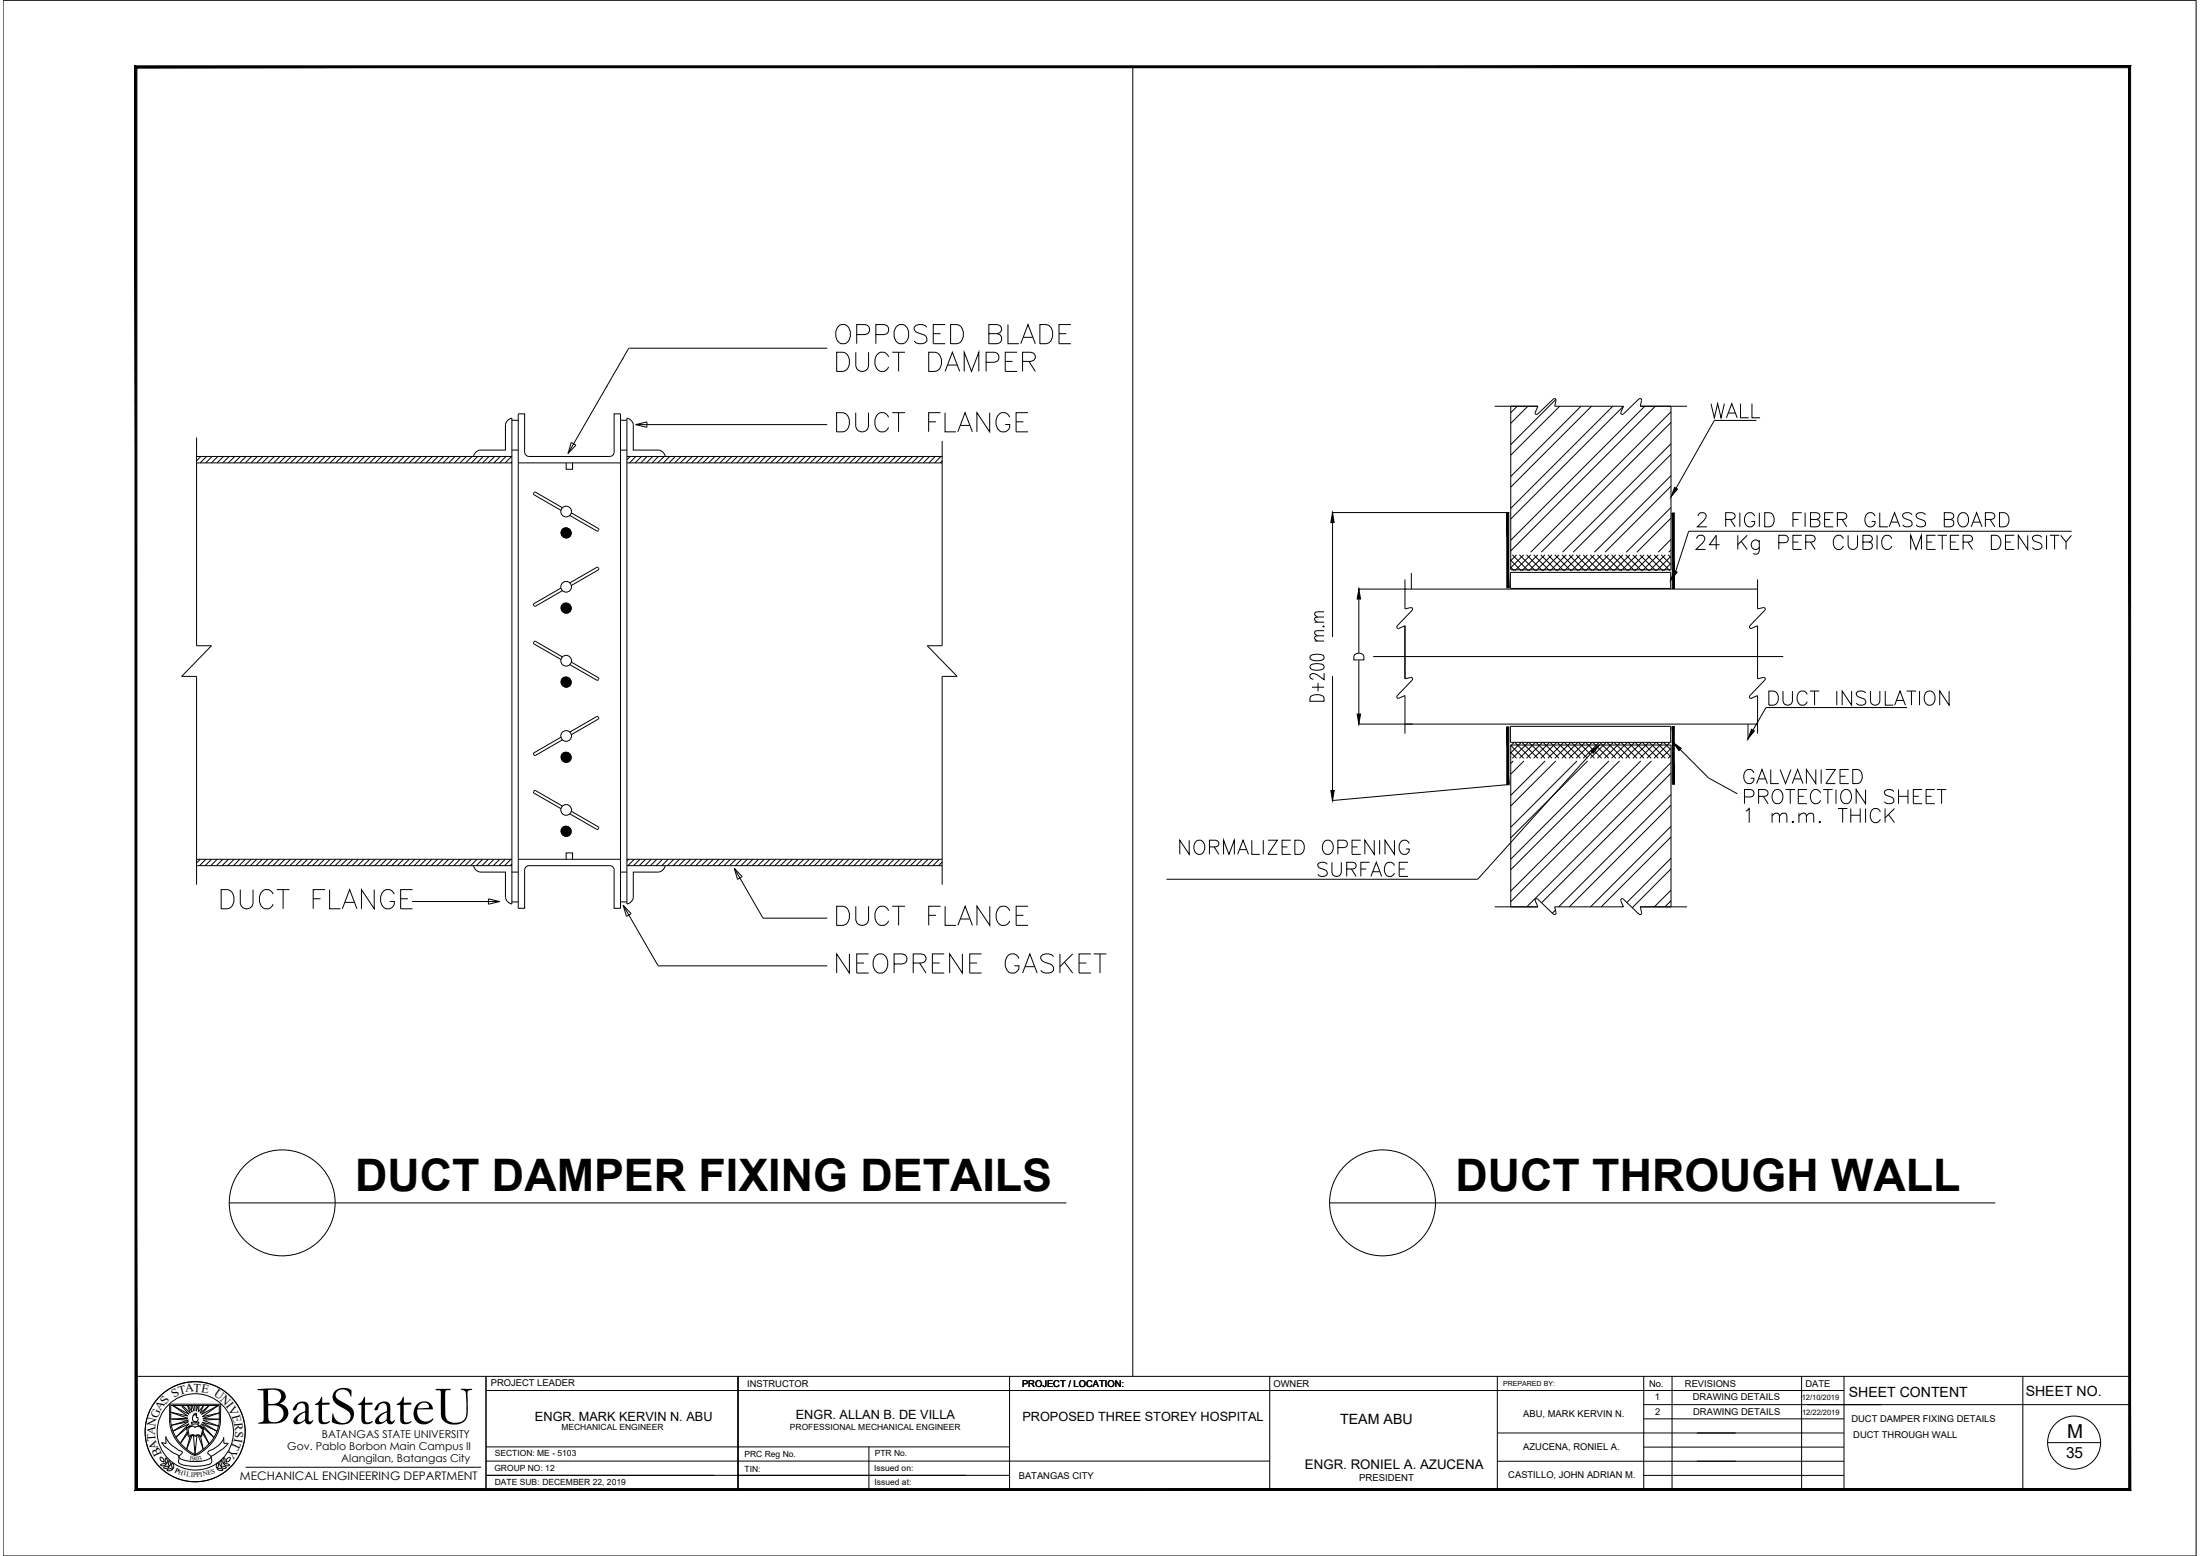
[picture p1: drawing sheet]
<svg xmlns="http://www.w3.org/2000/svg" width="420mm" height="297mm" viewBox="0 0 420 297" stroke-linecap="round" stroke-linejoin="round" font-family="sans-serif">
<!-- layer: .1 -->
<path d="M.6 .1h418.8" fill="none" stroke="#000" stroke-width=".19"/>
<!-- layer: 0 -->
<g fill="none" stroke="#000" stroke-width=".19">
<path d="M216.3 12.7v250M97.8 79.8v92.8M97.8 79.8a1.56 1.56 0 0 0-1.3 1.2v4.9h-4.8M116 73.8l-.2 .1M119 68.5l-.1 .1M158 66.5h-37.9l-11.6 20.1M288.5 77.6v31.2h30.6v-31.2M289.8 77.6l-1.3 1.2M291.8 77.6l-3.3 3.2M296.7 76.2l-3 2.8a.3 .3 0 0 1-.4 .1 .3 .3 0 0 1-.1-.3l.5-1.2h-8.2M296.7 76.2l.3-.1 .2 .2-.3 1.3h13.1M297.1 76.2l-8.6 8.7"/>
<path d="M297.9 77.6l-9.4 9.3M301.9 77.6l-13.4 13.4M304 77.6l-15.5 15.4M308 77.6l-19.5 19.4M310 77.6l-.5 1.2a.3 .3 0 0 0 .2 .3 .3 .3 0 0 0 .3-.1l3.2-2.9h.2l.1 .4-.2 1.1h8.9M310 77.6l-21.5 21.5M314.1 77.6l-25.6 25.5M316.1 77.6l-27.6 27.6M319.1 78.6l-26.8 26.8M37.5 88.4h60.3M37.5 87.1h60.3M37.5 83.5v39.8h2.9l-5.7 5.8h2.8v39.8"/>
<path d="M38.4 87.1l-.9 .9M39.4 87.1l-1.2 1.3M40.5 87.1l-1.2 1.3M41.6 87.1l-1.2 1.3M42.7 87.1l-1.2 1.3M43.8 87.1l-1.3 1.3M44.8 87.1l-1.2 1.3M45.9 87.1l-1.2 1.3M47 87.1l-1.2 1.3M48.1 87.1l-1.2 1.3M49.1 87.1l-1.2 1.3M50.2 87.1l-1.2 1.3"/>
<path d="M51.3 87.1l-1.2 1.3M52.4 87.1l-1.2 1.3M53.5 87.1l-1.3 1.3M54.5 87.1l-1.2 1.3M55.6 87.1l-1.2 1.3M56.7 87.1l-1.2 1.3M57.8 87.1l-1.2 1.3M58.9 87.1l-1.3 1.3M59.9 87.1l-1.2 1.3M61 87.1l-1.2 1.3M62.1 87.1l-1.2 1.3M63.2 87.1l-1.2 1.3"/>
<path d="M64.3 87.1l-1.3 1.3M65.3 87.1l-1.2 1.3M66.4 87.1l-1.2 1.3M67.5 87.1l-1.2 1.3M68.6 87.1l-1.2 1.3M69.6 87.1l-1.2 1.3M70.7 87.1l-1.2 1.3M71.8 87.1l-1.2 1.3M72.9 87.1l-1.2 1.3M74 87.1l-1.3 1.3M75 87.1l-1.2 1.3M76.1 87.1l-1.2 1.3"/>
<path d="M77.2 87.1l-1.2 1.3M78.3 87.1l-1.2 1.3M79.4 87.1l-1.3 1.3M80.4 87.1l-1.2 1.3M81.5 87.1l-1.2 1.3M82.6 87.1l-1.2 1.3M83.7 87.1l-1.2 1.3M84.8 87.1l-1.3 1.3M85.8 87.1l-1.2 1.3M86.9 87.1l-1.2 1.3M88 87.1l-1.2 1.3M89.1 87.1l-1.2 1.3"/>
<path d="M90.1 87.1l-1.2 1.3M91.2 87.1l-1.2 1.3M91.7 85.9a1.56 1.56 0 0 0-1.3 1.2M92.3 87.1l-1.2 1.3M93.4 87.1l-1.2 1.3M94.5 87.1l-1.3 1.3M95.5 87.1l-1.2 1.3M96.6 87.1l-1.2 1.3M97.7 87.1l-1.2 1.3M97.8 88.2l-.2 .2M97.8 80.2h1.2M97.8 85.9h1.2"/>
<path d="M99 88.4h19.5M100.2 86.3v-7.3h-1.2v94.4h1.2v-7.3M100.2 86.3a.81 .81 0 0 0 .8 .8h15.5M101.9 94.2l.1 .2 5.1 3M101.9 94.2l.2-.3 .2 .1 5.1 2.9M108.1 88.4v1.2h1.2v-1.2M108.8 98.4l5.2 3 .3-.1M109.1 97.9l5.2 3v.2M109.1 84.5l.9 .5-1.5 1.6zM116.5 87.1a.81 .81 0 0 0 .8-.8v-7.3h1.2v94.4h-1.2v-7.3a.81 .81 0 0 0-.8-.8M118.5 80.2h1.2M118.5 85.9h1.2"/>
<path d="M119.7 88.4h60.2M119.7 87.1h60.2M120.4 87.1l-.7 .7M121.4 81.1h36.6M121.4 81.1l2.1-.6v1.1zM121.4 87.1l-1.2 1.3M122.5 87.1l-1.2 1.3M123.6 87.1l-1.2 1.3M124.7 87.1l-1.2 1.3M125.8 87.1l-1.3 1.3M125.8 85.9h-4.9l.1-4.9a1.56 1.56 0 0 0-1.3-1.2v92.8a1.56 1.56 0 0 0 1.3-1.2l-.1-4.9h4.9a1.59 1.59 0 0 0 1.3-1.2M125.8 85.9a1.56 1.56 0 0 1 1.3 1.2"/>
<path d="M126.8 87.1l-1.2 1.3M127.9 87.1l-1.2 1.3M129 87.1l-1.2 1.3M130.1 87.1l-1.3 1.3M131.1 87.1l-1.2 1.3M132.2 87.1l-1.2 1.3M133.3 87.1l-1.2 1.3M134.4 87.1l-1.2 1.3M135.5 87.1l-1.3 1.3M136.5 87.1l-1.2 1.3M137.6 87.1l-1.2 1.3M138.7 87.1l-1.2 1.3"/>
<path d="M139.8 87.1l-1.2 1.3M140.9 87.1l-1.3 1.3M141.9 87.1l-1.2 1.3M143 87.1l-1.2 1.3M144.1 87.1l-1.2 1.3M145.2 87.1l-1.2 1.3M146.3 87.1l-1.3 1.3M147.3 87.1l-1.2 1.3M148.4 87.1l-1.2 1.3M149.5 87.1l-1.2 1.3M150.6 87.1l-1.3 1.3M151.6 87.1l-1.2 1.3"/>
<path d="M152.7 87.1l-1.2 1.3M153.8 87.1l-1.2 1.3M154.9 87.1l-1.2 1.3M156 87.1l-1.3 1.3M157 87.1l-1.2 1.3M158.1 87.1l-1.2 1.3M159.2 87.1l-1.2 1.3M160.3 87.1l-1.2 1.3M161.4 87.1l-1.3 1.3M162.4 87.1l-1.2 1.3M163.5 87.1l-1.2 1.3M164.6 87.1l-1.2 1.3"/>
<path d="M165.7 87.1l-1.3 1.3M166.8 87.1l-1.3 1.3M167.8 87.1l-1.2 1.3M168.9 87.1l-1.2 1.3M170 87.1l-1.2 1.3M171.1 87.1l-1.3 1.3M172.1 87.1l-1.2 1.3M173.2 87.1l-1.2 1.3M174.3 87.1l-1.2 1.3M175.4 87.1l-1.2 1.3M176.5 87.1l-1.3 1.3M177.5 87.1l-1.2 1.3"/>
<path d="M178.6 87.1l-1.2 1.3M179.7 87.1l-1.2 1.3M179.9 84.2v39.1h-2.8l5.7 5.8h-2.9v39.8M179.9 88l-.3 .4M254.3 97.8h33.6M254.5 97.8h.1M254.5 99.8v21.8M288 97.8h.1M319.1 84.7l-20.7 20.7M319.1 90.8l-14.6 14.6M319.1 96.9l-8.5 8.5M319.1 80.6l-24.7 24.8"/>
<path d="M319.1 86.7l-18.6 18.7M319.1 92.8l-12.6 12.6M319.1 98.9l-6.5 6.5M327.4 80.3l-7.3 12.9M107.1 112.3l-5.1 2.9-.1 .3 .2 .2h.2l5.1-2.9M107.2 102.1l1.3-1.3-1.3 1.3M107.3 102.3l1.3-1.4-1.3 1.4M107.3 116.7l1.5-1.4-1.4 1.5M107.5 100.9l-.2 .2M107.6 115.2l-.4 .4M107.7 100.8l-.5 .5M107.7 115.1l-.5 .6"/>
<path d="M107.8 100.8l-.7 .6M107.9 115.1l-.8 .7M107.9 100.7l-.8 .8M107.9 115.1l-.8 .8M108 100.7l-.9 .9M108 115.1l-.9 .9M108.1 100.7l-1 1M108.1 115.1l-1 1M108.2 100.7l-1.1 1.1M108.2 115.1l-1.1 1M108.2 115.1l-1.1 1.1M108.3 100.7l-1.2 1.2"/>
<path d="M108.3 100.7l-1.2 1.3M108.4 115.1l-1.3 1.2M108.4 100.7l-1.3 1.3M108.4 115.1l-1.3 1.3M108.5 115.1l-1.3 1.3M108.5 115.2l-1.3 1.3M108.6 100.8l-1.4 1.4M108.6 115.2l-1.4 1.3M108.6 115.2l-1.4 1.4M108.7 115.2l-1.4 1.4M108.7 115.3l-1.4 1.4M108.7 100.9l-1.4 1.4"/>
<path d="M108.8 101l-1.5 1.4M108.8 101l-1.4 1.4M108.8 115.4l-1.4 1.4M108.8 101l-1.4 1.5M108.9 115.4l-1.5 1.4M108.9 101.1l-1.4 1.4 1.4-1.4M108.9 115.4l-1.4 1.5M108.9 115.5l-1.4 1.4M108.9 101.1l-1.4 1.5M109 115.5l-1.5 1.4M109 101.2l-1.4 1.4M109 115.6l-1.4 1.4"/>
<path d="M109 102.2l-.4 .4M109 101.3l-1.3 1.3M109 115.7l-1.3 1.3M109.1 101.3l-1.4 1.4M109.1 116.5l-.6 .5M109.1 115.7l-1.4 1.3M109.1 101.4l-1.3 1.3M109.1 102.1l-.6 .6M109.1 115.7l-1.3 1.3M109.1 115.8l-1.3 1.3M109.1 116.4l-.7 .7M109.1 101.5l-1.2 1.2"/>
<path d="M109.1 102l-.7 .7M109.1 115.9l-1.2 1.2M109.1 116.3l-.8 .8M109.1 101.6l-1.1 1.1M109.1 101.9l-.8 .8M109.1 115.9l-1.1 1.2M109.1 116.2l-.9 .9M109.1 101.7l-1 1.1M109.1 101.8l-.9 1M109.1 116l-1.1 1.1M109.1 116.1l-1 1M109.1 116.1l-.9 1"/>
<path d="M114.3 108.5l-.2-.2h-.1l-5.2 3M114.3 101.2l-.1 .1M114.3 108.5v.3l-5.2 3M259.4 112.5h8.9M259.5 112.5h.1M259.5 114.4v10.2M268.3 112.5h.1M268.3 110.6v5.6l1.1-.2 .3 .1 .1 .2-3 3.2a.31 .31 0 0 0 0 .3 .31 .31 0 0 0 .3 .2l1.2-.5v10.1l1.1-.3 .3 .2 .1 .2-3 3.1a.31 .31 0 0 0 0 .3 .31 .31 0 0 0 .3 .2l1.2-.5v7.3M268.3 112.5h67.4M269.5 109.4v3.1M288.5 106.9l2 2.1M288.5 108.2l.7 .8"/>
<path d="M288.5 109.3h30.6v3h-30.6zM288.8 105.9l3.1 3.1M289.6 105.9l-1.1 1.2M290.2 105.9l3.1 3.1M291 105.9l-2.5 2.6M291.5 105.9l3.1 3.1M292.3 105.9l-3 3.1M292.9 105.9l3.1 3.1M293.7 105.9l-3.1 3.1M294.2 105.9l3.1 3.1M295.1 105.9l-3.1 3.1M295.6 105.9l3.1 3.1"/>
<path d="M296.4 105.9l-3.1 3.1M296.9 105.9l3.1 3.1M297.8 105.9l-3.1 3.1M298.3 105.9l3.1 3.1M299.1 105.9l-3.1 3.1M299.7 105.9l3 3.1M300.5 105.9l-3.1 3.1M301 105.9l3.1 3.1M301.8 105.9l-3 3.1M302.4 105.9l3 3.1M303.2 105.9l-3.1 3.1M303.7 105.9l3.1 3.1"/>
<path d="M304.5 105.9l-3 3.1M305.1 105.9l3 3.1M305.9 105.9l-3.1 3.1M306.4 105.9l3.1 3.1M307.2 105.9l-3 3.1M307.8 105.9l3 3.1M308.6 105.9l-3.1 3.1M309.1 105.9l3.1 3.1M309.9 105.9l-3 3.1M310.5 105.9l3 3.1M311.3 105.9l-3.1 3.1M311.8 105.9l3.1 3.1"/>
<path d="M312.6 105.9l-3 3.1M313.2 105.9l3.1 3.1M314 105.9l-3.1 3.1M314.5 105.9l3.1 3.1M315.3 105.9l-3 3.1M315.9 105.9l3 3.1M316.7 105.9l-3.1 3.1M317.2 105.9l1.9 1.8M318.1 105.9l-3.1 3.1M318.6 105.9l.5 .5M319.1 106.3l-2.8 2.7M319.1 107.6l-1.4 1.4"/>
<path d="M319.1 109h-.1M319.1 103l-2.4 2.4M319.1 105l-.4 .4M335.7 110.6v5.6l1.1-.2 .3 .1v.2l-2.9 3.2a.3 .3 0 0 0-.1 .3 .3 .3 0 0 0 .3 .2l1.3-.5v10.1M395.6 101.4h-73.1l-2.5 7.7M107.4 125.4l-5.3-3a.32 .32 0 0 0-.1 .5l5.1 3M107.5 129.4l-.2 .2M107.7 129.3l-.5 .5M107.8 129.2l-.7 .7M107.9 129.2l-.8 .8M108 129.2l-.9 .9M108.1 129.2l-1 1"/>
<path d="M108.2 129.2l-1.1 1M108.2 129.2l-1.1 1.1M108.3 129.2l-1.2 1.2M108.4 129.2l-1.3 1.3M108.5 129.3l-1.3 1.2M108.5 129.3l-1.3 1.3M108.6 129.3l-1.4 1.3M108.6 129.3l-1.4 1.4M108.6 129.3l-1.3 1.4M108.7 129.4l-1.4 1.4M108.8 129.4l-1.5 1.5M108.8 126.9l5.2 2.9 .1 .1 .2-.3"/>
<path d="M108.8 129.5l-1.4 1.4M108.9 129.5l-1.4 1.5M108.9 129.6l-1.4 1.4M109 129.7l-1.4 1.4M109 130.7l-.4 .4M109 129.8l-1.3 1.3M109.1 129.8l-1.4 1.3M109.1 129.9l-1.3 1.3M109.1 130.6l-.6 .6M109.1 126.4l5.2 2.9v.3M109.1 130l-1.2 1.2M109.1 130.5l-.7 .7"/>
<path d="M109.1 130.1l-1.1 1.1M109.1 130.4l-.8 .8M109.1 130.2l-1 1M109.1 130.3l-.9 .9M114.2 136.9l.1 .1M114.3 136.9l-.3-.1-5.2 3M114.3 137v.3l-5.2 3M254.5 129v21.9M259.4 138.2h76.3M259.5 126v10.3M262.2 125.3h78.4M269.5 138.2h.1"/>
<path d="M288.5 138.7h30.6v3h-30.6zM333.8 138.2v3.1M335.7 132.8v7.3M337 129.8l-2.8 3a.3 .3 0 0 0-.1 .3 .3 .3 0 0 0 .3 .2M364.2 135.1h-26.9l-2.5 4.3M107.1 140.7l-5.1 3-.1 .3 .2 .2h.2l5.1-3M107.3 159.2l1.3-1.4-1.3 1.5M107.4 153.9l-5.3-3a.32 .32 0 0 0-.1 .5l5.1 3M107.5 157.9l-.2 .2M107.6 143.7l-.4 .4M107.7 157.8l-.5 .5M107.8 143.6l-.6 .6"/>
<path d="M107.8 157.7l-.7 .7M107.9 143.6l-.8 .7M107.9 157.7l-.8 .8M107.9 143.6l-.8 .8M108 157.7l-.9 .9M108 143.5l-.9 1M108.1 157.7l-1 1M108.1 143.5l-1 1.1M108.2 157.7l-1.1 1M108.2 143.5l-1.1 1.1M108.2 157.7l-1.1 1.1M108.2 143.6l-1.1 1.1"/>
<path d="M108.3 157.7l-1.2 1.2M108.3 143.6l-1.2 1.2M108.4 143.6l-1.3 1.2M108.4 157.7l-1.3 1.3M108.4 143.6l-1.3 1.3M108.5 157.7l-1.3 1.3M108.5 143.6l-1.3 1.3M108.5 157.8l-1.3 1.3M108.5 143.6l-1.3 1.4M108.6 157.8l-1.4 1.3M108.6 143.7l-1.4 1.3M108.6 157.8l-1.4 1.4"/>
<path d="M108.6 143.7l-1.4 1.4M108.7 143.7l-1.4 1.4M108.7 143.7l-1.4 1.5M108.7 157.9l-1.4 1.4 1.5-1.4M108.8 143.8l-1.5 1.4M108.8 143.8l-1.4 1.4M108.8 155.4l5.2 2.9h.3M108.8 158l-1.4 1.4M108.8 143.8l-1.4 1.5M108.9 143.9l-1.5 1.4M108.9 158l-1.4 1.5 1.4-1.4M108.9 143.9l-1.4 1.4"/>
<path d="M108.9 144l-1.4 1.4M108.9 145.2l-.2 .2M108.9 158.1l-1.4 1.4M109 144l-1.5 1.4M109 158.1l-1.4 1.5M109 144l-1.4 1.4M109 159.2l-.4 .4M109 158.2l-1.4 1.4M109 144.1l-1.4 1.4M109 158.2l-1.3 1.4M109 144.1l-1.3 1.4M109 145l-.5 .5"/>
<path d="M109.1 158.3l-1.4 1.3M109.1 144.2l-1.4 1.3M109.1 158.3l-1.3 1.3M109.1 159.1l-.6 .5M109.1 144.2l-1.3 1.3M109.1 144.9l-.7 .6M109.1 158.4l-1.3 1.3M109.1 154.9l5.1 2.9M109.1 158.5l-1.2 1.2M109.1 159l-.7 .7M109.1 144.3l-1.2 1.3M109.1 144.8l-.8 .8"/>
<path d="M109.1 144.4l-1.1 1.2M109.1 144.7l-.9 .9M109.1 158.6l-1.1 1.1M109.1 158.9l-.8 .8M109.1 144.5l-1.1 1.1M109.1 144.5l-1 1.1M109.1 144.6l-.9 1M109.1 158.6l-1 1.1M109.1 158.7l-1 1M109.1 158.8l-.9 .9M114.3 157.8v.3M114.3 158.1l-.1 .1"/>
<path d="M287.9 149.8l-33.6 3M288 149.8h.1M288.5 142.2l2.5 2.6M288.5 143.6l1.1 1.2M289 145.3l-.5 .5M289.2 141.7l-.7 .7M289.3 141.7l3 3.1M290.5 141.7l-2 2.1M290.6 141.7l3.1 3.1M291 145.3l-2.5 2.5M291.9 141.7l-3.1 3.1M292 141.7l3.1 3.1"/>
<path d="M293.3 141.7l-3.1 3.1M293.3 141.7l3.1 3.1M294.6 141.7l-3.1 3.1M294.7 141.7l3.1 3.1M295.1 145.3l-6.6 6.5M296 141.7l-3.1 3.1M296 141.7l3.1 3.1M297.1 145.3l-8.6 8.6M297.3 141.7l-3.1 3.1M297.4 141.7l3.1 3.1M298.7 141.7l-3.1 3.1M298.8 141.7l3 3.1"/>
<path d="M300 141.7l-3.1 3.1M300.1 141.7l3.1 3.1M301.2 145.3l-12.7 12.6M301.4 141.7l-3.1 3.1M301.5 141.7l3 3.1M302.7 141.7l-3 3.1M302.8 141.7l3.1 3.1M303.2 145.3l-14.7 14.7M304 143.6l-21.8 24.2h-59.4M304.1 141.7l-3.1 3.1M304.2 141.7l3 3.1M305.4 141.7l-3 3.1"/>
<path d="M305.5 141.7l3.1 3.1M306.8 141.7l-3.1 3.1M306.9 141.7l3 3.1M307.3 145.3l-18.8 18.7M308.1 141.7l-3 3.1M308.2 141.7l3.1 3.1M309.3 145.3l-20.8 20.7M309.5 141.7l-3.1 3.1M309.6 141.7l3 3.1M310.8 141.7l-3 3.1M310.9 141.7l3.1 3.1M312.2 141.7l-3.1 3.1"/>
<path d="M312.3 141.7l3 3.1M313.4 145.3l-24.9 24.8M313.5 141.7l-3 3.1M313.6 141.7l3.1 3.1M314.9 141.7l-3.1 3.1M315 141.7l3.1 3.1M315.4 145.3l-26.9 26.8M316.3 141.7l-3.1 3.1M316.3 141.7l2.8 2.7M317.6 141.7l-3.1 3.1M317.7 141.7l1.4 1.4M318.9 141.7l-3 3.1"/>
<path d="M319 141.7h.1M319.1 142.9l-1.9 1.9M319.1 144.3l-.5 .5M319.1 145.6l-27.5 27.5M319.1 151.7l-21.4 21.4M319.1 157.8l-15.3 15.3M319.1 147.6l-24.7 24.7M319.1 153.7l-19.4 19.4M319.1 159.8l-13.3 13.3M320.9 143.1l5.4 5.4 5.5 3M37.5 165.3h60.3M37.5 164h60.3"/>
<path d="M38.2 164l-.7 .7M39.3 164l-1.2 1.3M40.4 164l-1.2 1.3M41.5 164l-1.2 1.3M42.6 164l-1.3 1.3M43.6 164l-1.2 1.3M44.7 164l-1.2 1.3M45.8 164l-1.2 1.3M46.9 164l-1.3 1.3M48 164l-1.3 1.3M49 164l-1.2 1.3M50.1 164l-1.2 1.3"/>
<path d="M51.2 164l-1.2 1.3M52.3 164l-1.3 1.3M53.3 164l-1.2 1.3M54.4 164l-1.2 1.3M55.5 164l-1.2 1.3M56.6 164l-1.2 1.3M57.7 164l-1.3 1.3M58.7 164l-1.2 1.3M59.8 164l-1.2 1.3M60.9 164l-1.2 1.3M62 164l-1.2 1.3M63.1 164l-1.3 1.3"/>
<path d="M64.1 164l-1.2 1.3M65.2 164l-1.2 1.3M66.3 164l-1.2 1.3M67.4 164l-1.3 1.3M68.4 164l-1.2 1.3M69.5 164l-1.2 1.3M70.6 164l-1.2 1.3M71.7 164l-1.2 1.3M72.8 164l-1.3 1.3M73.8 164l-1.2 1.3M74.9 164l-1.2 1.3M76 164l-1.2 1.3"/>
<path d="M77.1 164l-1.2 1.3M78.2 164l-1.3 1.3M78.7 172.1h16.7M79.2 164l-1.2 1.3M80.3 164l-1.2 1.3M81.4 164l-1.2 1.3M82.5 164l-1.3 1.3M83.6 164l-1.3 1.3M84.6 164l-1.2 1.3M85.7 164l-1.2 1.3M86.8 164l-1.2 1.3M87.9 164l-1.3 1.3"/>
<path d="M88.9 164l-1.2 1.3M90 164l-1.2 1.3M90.4 165.3a1.59 1.59 0 0 0 1.3 1.2h4.8v4.9a1.56 1.56 0 0 0 1.3 1.2M91.1 164l-1.2 1.3M92.2 164l-1.2 1.3M93.3 164l-1.3 1.3M93.3 171.6l2.1 .5-2.1 .5zM94.3 164l-1.2 1.3M95.4 164l-1.2 1.3M96.5 164l-1.2 1.3M97.6 164l-1.2 1.3M97.8 164.9l-.4 .4"/>
<path d="M97.8 172.2h1.2M97.8 166.5h1.2M99 164h19.5M108.1 164v-1.2h1.2v1.2M116.5 165.3h-15.5a.81 .81 0 0 0-.8 .8M118.5 172.2h1.2M118.5 166.5h1.2M119 172.8l6.7 11.6h32.3M119 172.8l1.5 1.6-.9 .5zM119.7 165.3h60.2M119.7 164h60.2M120.1 164l-.4 .4"/>
<path d="M121.1 164l-1.2 1.3M122.2 164l-1.2 1.3M123.3 164l-1.2 1.3M124.4 164l-1.2 1.3M125.5 164l-1.3 1.3M126.5 164l-1.2 1.3M127.6 164l-1.2 1.3M128.7 164l-1.2 1.3M129.8 164l-1.3 1.3M130.9 164l-1.3 1.3M131.9 164l-1.2 1.3M133 164l-1.2 1.3"/>
<path d="M134.1 164l-1.2 1.3M135.2 164l-1.3 1.3M136.2 164l-1.2 1.3M137.3 164l-1.2 1.3M138.4 164l-1.2 1.3M139.5 164l-1.2 1.3M140.2 165.8l1.5 1.6-.8 .5zM140.2 165.8l5.5 9.5h12.3M140.6 164l-1.3 1.3M141.6 164l-1.2 1.3M142.7 164l-1.2 1.3M143.8 164l-1.2 1.3"/>
<path d="M144.9 164l-1.3 1.3M146 164l-1.3 1.3M147 164l-1.2 1.3M148.1 164l-1.2 1.3M149.2 164l-1.2 1.3M150.3 164l-1.3 1.3M151.3 164l-1.2 1.3M152.4 164l-1.2 1.3M153.5 164l-1.2 1.3M154.6 164l-1.2 1.3M155.7 164l-1.3 1.3M156.7 164l-1.2 1.3"/>
<path d="M157.8 164l-1.2 1.3M158.9 164l-1.2 1.3M160 164l-1.2 1.3M161.1 164l-1.3 1.3M162.1 164l-1.2 1.3M163.2 164l-1.2 1.3M164.3 164l-1.2 1.3M165.4 164l-1.3 1.3M166.5 164l-1.3 1.3M167.5 164l-1.2 1.3M168.6 164l-1.2 1.3M169.7 164l-1.2 1.3"/>
<path d="M170.8 164l-1.3 1.3M171.8 164l-1.2 1.3M172.9 164l-1.2 1.3M174 164l-1.2 1.3M175.1 164l-1.2 1.3M176.2 164l-1.3 1.3M177.2 164l-1.2 1.3M178.3 164l-1.2 1.3M179.4 164l-1.2 1.3M179.9 164.6l-.7 .7M285.5 173.1h8.2l-.5-1.2a.3 .3 0 0 1 .1-.3 .3 .3 0 0 1 .4 0l3 2.9M288.5 173.1v-30.9h30.6v30.9"/>
<path d="M293.7 173.1h-.1M297.1 173.7l-.6 .6M310 173l-.2 .1M319.1 163.8l-8.4 8.5M319.1 169.9l-3.2 3.2M319.1 165.9l-7.4 7.4M319.1 172l-1.1 1.1M322.2 173.1h-8.9l.2 1.1-.1 .3-.2 .1-3.3-3h-.2l-.2 .3 .5 1.2h-13.1l.3 1.3-.2 .1h-.3M43.8 229.6h159.9M253.9 229.6h127.2"/>
<circle cx="108.1" cy="97.7" r="1.02"/>
<circle cx="108.1" cy="112" r="1.02"/>
<circle cx="108.1" cy="126.1" r="1.02"/>
<circle cx="108.1" cy="154.6" r="1.02"/>
<circle cx="108.1" cy="140.5" r="1.02"/>
<circle cx="53.9" cy="229.6" r="10.1"/>
<circle cx="264" cy="229.6" r="10.1"/>
</g>
<g fill="#000" stroke="#000" stroke-width=".19">
<path d="M254.5 97.8l.3 2h-.6zM319.8 93l.6 .4-1.3 1.5zM259.5 112.5l.3 1.9h-.6zM319.7 108.9l.6 .3-1.2 1.5zM259.2 136.3h.6l-.3 1.9zM334.5 139.2l.6 .3-1.3 1.5zM254.2 150.9h.6l-.3 1.9zM303.8 143.3l1.6-1.1-1.1 1.6zM319.6 141.8l1.5 1.1-.5 .4z"/>
<path d="M287.8 97.8v14.4h.4zM287.8 97.8h.4v14.4z"/>
<path d="M319.4 97.9v14.4h.4zM319.4 97.9h.4v14.4z"/>
<path d="M287.8 138.8l.4 11v-11zM287.8 138.8l.4 11h-.4z"/>
<path d="M319.4 138.7l.4 11v-11zM319.4 138.7l.4 11h-.4z"/>
</g>
<!-- layer: template -->
<g fill="none" stroke="#000" stroke-width=".19">
<path d="M.6 .1v296.9h418.8v-296.9M26 262.7h380.7M31.2 279l.1 .1a.62 .62 0 0 0-.7-.8v.1a.74 .74 0 0 0 .7 .7M31.7 274.4v1.2l-.8-.2M31.7 279.5l-.3 .3a.44 .44 0 0 1-.7-.2h.1a.7 .7 0 0 1 .9 0M31.7 274.3v.2l.3 .4a6.2 6.2 0 0 0 2.4 2.1l.3 .1a.37 .37 0 0 1-.2 .6l-.2 .2a.41 .41 0 0 0-.1 .4 .41 .41 0 0 0 .4 .3 6.6 6.6 0 0 0 5.7-.4l-.1-.2-.2-.3a.48 .48 0 0 1-.3-.6 .48 .48 0 0 1 .6-.3 3.7 3.7 0 0 0 2.4-2.4l.1 1.1h.8a7.8 7.8 0 0 1-2.8 2.3l-.4 .2-.1 .3a.85 .85 0 0 1-.5 1.3 8.6 8.6 0 0 1-5.5-.2l-.2-.3 .1-.6a.81 .81 0 0 0-.8-1l-.7-.4a4.2 4.2 0 0 1-1.7-1.5l-.1-.2h.2M31.8 274.3h-.1M31.9 279.4h-.1a.81 .81 0 0 1-.2-1 .63 .63 0 0 1 .2 1M32.4 268.1h9.8l-.1 3.6a8 8 0 0 1-4.9 6.2 8.1 8.1 0 0 1-4.8-6.2zM32.5 279.9h-.1a.84 .84 0 0 1-.2-1 .49 .49 0 0 1 .3 .7l-.1 .3M35.8 273.4l-1.4 2.1 1.4-1.8M35.8 268.3l.6 1.5-1.5-1.5-.2 .2 1.4 1.5-3.1-1.7 2.9 2-3.4-.7 3.4 1.1-3.2 .2 3.3 .2-3.3 1 3.3-.7-3 1.8 3.1-1.4-2.5 2.6 2.7-2.3"/>
<path d="M35.9 272.7l.3-.1a.72 .72 0 0 1 1.1-.1 .85 .85 0 0 1 1.3 .2h.1l-.3 1.4-.4-.2-.8 .1-.4-.1-.6 .2zM35.9 268.3l.8 1.3-.2-1.2 .2-.1 .4 1.1v-1.1M36.6 271.4v.1a.32 .32 0 0 0 .1 .4 .32 .32 0 0 0 .4 0l.8-.1 .1-.3h-1.4M36.7 272.1v.1l-1.1 .3 .4 1.7a.36 .36 0 0 0 .3 .1 .36 .36 0 0 0 .3-.2l.7 .1a.77 .77 0 0 1 1 0h.2l.4-1.6-.4-.1-.4-.3h-.3M36.7 271.8v.4M36.7 274l-1.1 2.6 .7-2.3M37.1 277.7a8.1 8.1 0 0 0 4.8-6.1v-3.3h-9.3v3.3a8.1 8.1 0 0 0 4.8 6.1M37.1 276.2h.3M37.1 276.3h.3M37.2 271.4a.76 .76 0 0 1-.2-1.3l.1-.2 .3 .2v-.3l.2 .4a.32 .32 0 0 0 .2 .5l-.1 .5-.5 .2M37.3 276.6h-.1M37.4 276.5h-.2"/>
<path d="M37.5 268.3v1.1l.4-1.1M37.6 274.1l-.4 3.5-.2-3.5M37.8 271.8v.4M37.9 274.1l.9 2.6-.5-2.5M38 268.3l-.1 1.3 1-1.3-.7 1.5 1.7-1.5-1.4 1.7 3.2-1.7-3.1 2.1 3.3-.7-3.2 1.1 3.2 .1-3.1 .2 2.9 1.1-3.1-.7 2.8 1.7-2.9-1.4 2.4 2.6-2.7-2.4M38.8 273.3l1.1 2.3-1.2-2M41.4 279.3l.2-.1a.52 .52 0 0 1 .1 .8l-.2 .2a.37 .37 0 0 1-.3-.3 .37 .37 0 0 1 .2-.3zM42 279.8h.1a.7 .7 0 0 0 .1-1v.1a.92 .92 0 0 0-.1 1M42.2 280l.4-.1a.47 .47 0 0 1 .6 .3l-.7 .1zM42.6 279.4h.1a.7 .7 0 0 0 .1-1.1l-.2 .7 .1 .4M42.8 279.5l.4-.1a.46 .46 0 0 1 .6 .3l-.7 .1zM43.3 279l-.1 .1a.61 .61 0 0 1 .8-.8v.1a.73 .73 0 0 1-.8 .7"/>
<path d="M92.8 262.7v21.6M92.8 265.4h259.4M92.8 278.9h149.7M92.8 276.2h100M140.9 262.7v21.6M165.9 276.2v8.1M192.8 262.7v21.6M242.5 262.7v21.6M286 279h66.2M286 273.6h66.2M286 262.7v21.6M313.9 270.9h38.3"/>
<path d="M313.9 268.1h92.8M313.9 262.7v21.6M313.9 276.3h38.3M319.3 262.7v21.6M344.1 262.7v21.6M352.2 262.7v21.6M386.3 262.7v21.6M391.1 275.4h10.1M31.3 280.1a.76 .76 0 0 1 1 0 .58 .58 0 0 1-1 0zM32.9 280.5l-.3 .2a.45 .45 0 0 1-.7-.1l.1-.1a.72 .72 0 0 1 .9 0M33.1 280.3h-.1a.81 .81 0 0 1-.2-1 .63 .63 0 0 1 .3 1M41.5 280.4h.1a.85 .85 0 0 1 .9 .1l.1 .1a.63 .63 0 0 1-1.1-.2z"/>
<path d="M46.9 280.1h45M92.8 281.6h100M313.9 281.7h38.3"/>
<circle cx="37.3" cy="273.3" r="9.6"/>
<circle cx="37.3" cy="273.3" r="7.3"/>
<circle cx="396.1" cy="275.4" r="5.1"/>
</g>
<path d="M26.1 284.2l-.3 .3 380.7-.3zM25.8 284.5l380.7-.3 .4 .3zM406.5 12.9v271.3l.4 .3zM406.5 12.9l.4-.3v271.9zM26.1 12.9h380.4l.4-.3zM25.8 12.6h381.1l-380.8 .3zM25.8 12.6l.3 271.6v-271.3zM25.8 12.6l.3 271.6-.3 .3z" fill="#000" stroke="#000" stroke-width=".19"/>
<text font-size="10.6" x="49" y="271.8">BatStateU</text>
<g font-size="8.6">
<text x="67.8" y="227.3">DUCT DAMPER FIXING DETAILS</text>
<text x="278" y="227.3">DUCT THROUGH WALL</text>
</g>
<g font-size="7.1">
<text x="158.4" y="72">DUCT DAMPER</text>
<text x="158.4" y="66.7">OPPOSED BLADE</text>
<text x="158.4" y="83.6">DUCT FLANGE</text>
<text x="322.8" y="106.9">24 Kg PER CUBIC METER DENSITY</text>
<text x="40.9" y="174.6">DUCT FLANGE</text>
<text x="158.4" y="177.8">DUCT FLANCE</text>
<text x="158.4" y="187">NEOPRENE GASKET</text>
</g>
<g font-size="6.2">
<text x="325.6" y="81.1">WALL</text>
<text x="322.8" y="102">2 RIGID FIBER GLASS BOARD</text>
<text x="336.5" y="135.8">DUCT INSULATION</text>
<text x="332" y="151">GALVANIZED</text>
<text x="332.3" y="158.4">1 m.m. THICK</text>
<text x="224" y="164.4">NORMALIZED OPENING</text>
<text x="250.5" y="168.6">SURFACE</text>
</g>
<g font-size="5.7">
<text x="253.6" y="135.1" transform="rotate(-90 253.6 135.1)">D+200 m.m</text>
<text x="332" y="154.5">PROTECTION SHEET</text>
</g>
<text font-size="4.4" x="257.2" y="127.4">D</text>
<text font-size="3.7" x="394.8" y="274.6">M</text>
<text font-size="2.9" x="394.6" y="278.4">35</text>
<g font-size="2.7">
<text x="353.1" y="266.7">SHEET CONTENT</text>
<text x="386.9" y="266.4">SHEET NO.</text>
<text x="255.9" y="271.9">TEAM ABU</text>
</g>
<text font-size="2.5" x="249.2" y="280.5">ENGR. RONIEL A. AZUCENA</text>
<g font-size="2.4">
<text x="102.2" y="271.2">ENGR. MARK KERVIN N. ABU</text>
<text x="152" y="270.9">ENGR. ALLAN B. DE VILLA</text>
<text x="195.3" y="271.3">PROPOSED THREE STOREY HOSPITAL</text>
</g>
<g font-size="2.3">
<text x="30.6" y="269.4" transform="rotate(-56 30.6 269.4)">AS</text>
<text x="33.3" y="266.8" transform="rotate(-33 33.3 266.8)">S</text>
<text x="34.3" y="266.2" transform="rotate(-15 34.3 266.2)">T</text>
<text x="35.4" y="265.8" transform="rotate(-6 35.4 265.8)">A</text>
<text x="36.9" y="265.7" transform="rotate(3 36.9 265.7)">T</text>
<text x="38.4" y="265.8" transform="rotate(11 38.4 265.8)">E</text>
<text x="40.7" y="266.4" transform="rotate(36 40.7 266.4)">U</text>
<text x="41.9" y="267.3" transform="rotate(46 41.9 267.3)">N</text>
<text x="43.1" y="268.5" transform="rotate(51 43.1 268.5)">I</text>
<text x="43.5" y="269" transform="rotate(62 43.5 269)">V</text>
<text x="29.6" y="274" transform="rotate(-85 29.6 274)">A</text>
<text x="29.7" y="272.3" transform="rotate(-78 29.7 272.3)">N</text>
<text x="29.8" y="275.1" transform="rotate(-94 29.8 275.1)">T</text>
<text x="30.1" y="270.9" transform="rotate(-66 30.1 270.9)">G</text>
<text x="44.3" y="270.3" transform="rotate(75 44.3 270.3)">E</text>
<text x="44.7" y="275.2" transform="rotate(114 44.7 275.2)">T</text>
<text x="44.7" y="271.7" transform="rotate(84 44.7 271.7)">R</text>
<text x="44.8" y="274.5" transform="rotate(100 44.8 274.5)">I</text>
<text x="44.9" y="273.2" transform="rotate(94 44.9 273.2)">S</text>
<text x="30.3" y="276.5" transform="rotate(-110 30.3 276.5)">A</text>
<text x="31" y="277.7" transform="rotate(-115 31 277.7)">B</text>
<text x="44.1" y="276.5" transform="rotate(122 44.1 276.5)">Y</text>
<text x="45.8" y="282.6">MECHANICAL ENGINEERING DEPARTMENT</text>
</g>
<g font-size="2.1">
<text x="61.5" y="274.5">BATANGAS STATE UNIVERSITY</text>
<text x="54.9" y="276.8">Gov. Pablo Borbon Main Campus II</text>
<text x="65.2" y="279.1">Alangilan, Batangas City</text>
</g>
<g font-size="1.8">
<text x="93.8" y="264.6">PROJECT LEADER</text>
<text x="142.7" y="264.7">INSTRUCTOR</text>
<text x="195.2" y="264.7">PROJECT / LOCATION:</text>
<text x="243.2" y="264.7">OWNER</text>
<text x="314.9" y="264.7">No.</text>
<text x="316" y="267.3">1</text>
<text x="321.8" y="264.7">REVISIONS</text>
<text x="323.3" y="267.4">DRAWING DETAILS</text>
<text x="344.8" y="264.7">DATE</text>
<text x="290.9" y="270.5">ABU, MARK KERVIN N.</text>
<text x="316.1" y="270.1">2</text>
<text x="323.4" y="270.2">DRAWING DETAILS</text>
<text x="353.6" y="271.4">DUCT DAMPER FIXING DETAILS</text>
<text x="353.9" y="274.5">DUCT THROUGH WALL</text>
<text x="290.9" y="276.8">AZUCENA, RONIEL A.</text>
<text x="194.6" y="282.4">BATANGAS CITY</text>
<text x="259.6" y="282.8">PRESIDENT</text>
<text x="288.1" y="282.1">CASTILLO, JOHN ADRIAN M.</text>
</g>
<g font-size="1.6">
<text x="107.2" y="273">MECHANICAL ENGINEER</text>
<text x="150.9" y="273">PROFESSIONAL MECHANICAL ENGINEER</text>
<text x="94.4" y="280.8">GROUP NO: 12</text>
<text x="94.5" y="278">SECTION: ME - 5103</text>
<text x="142.2" y="278.1">PRC Reg No.</text>
<text x="142.2" y="280.9">TIN:</text>
<text x="167" y="280.8">Issued on:</text>
<text x="167" y="278">PTR No.</text>
<text x="94.5" y="283.6">DATE SUB: DECEMBER 22, 2019</text>
<text x="167" y="283.6">Issued at:</text>
</g>
<g font-size="1.4">
<text x="344.1" y="267.3">12/10/2019</text>
<text x="344.2" y="270.1">12/22/2019</text>
</g>
<g font-size="1.3">
<text x="287.1" y="264.6">PREPARED BY:</text>
<text x="33.3" y="280.9" transform="rotate(27 33.3 280.9)">P</text>
<text x="34" y="281.3" transform="rotate(17 34 281.3)">H</text>
<text x="35" y="281.6" transform="rotate(8 35 281.6)">I</text>
<text x="35.6" y="281.7" transform="rotate(10 35.6 281.7)">L</text>
<text x="36.1" y="278.7" transform="rotate(9 36.1 278.7)">1</text>
<text x="36.4" y="281.9" transform="rotate(3 36.4 281.9)">I</text>
<text x="36.7" y="278.8">90</text>
<text x="36.9" y="281.9">P</text>
<text x="37.6" y="281.9" transform="rotate(-8 37.6 281.9)">PI</text>
<text x="38" y="278.8" transform="rotate(-14 38 278.8)">3</text>
<text x="38.8" y="281.9" transform="rotate(-13 38.8 281.9)">N</text>
<text x="39.8" y="281.6" transform="rotate(-14 39.8 281.6)">E</text>
<text x="40.5" y="281.4" transform="rotate(-15 40.5 281.4)">S</text>
</g>
</svg>
